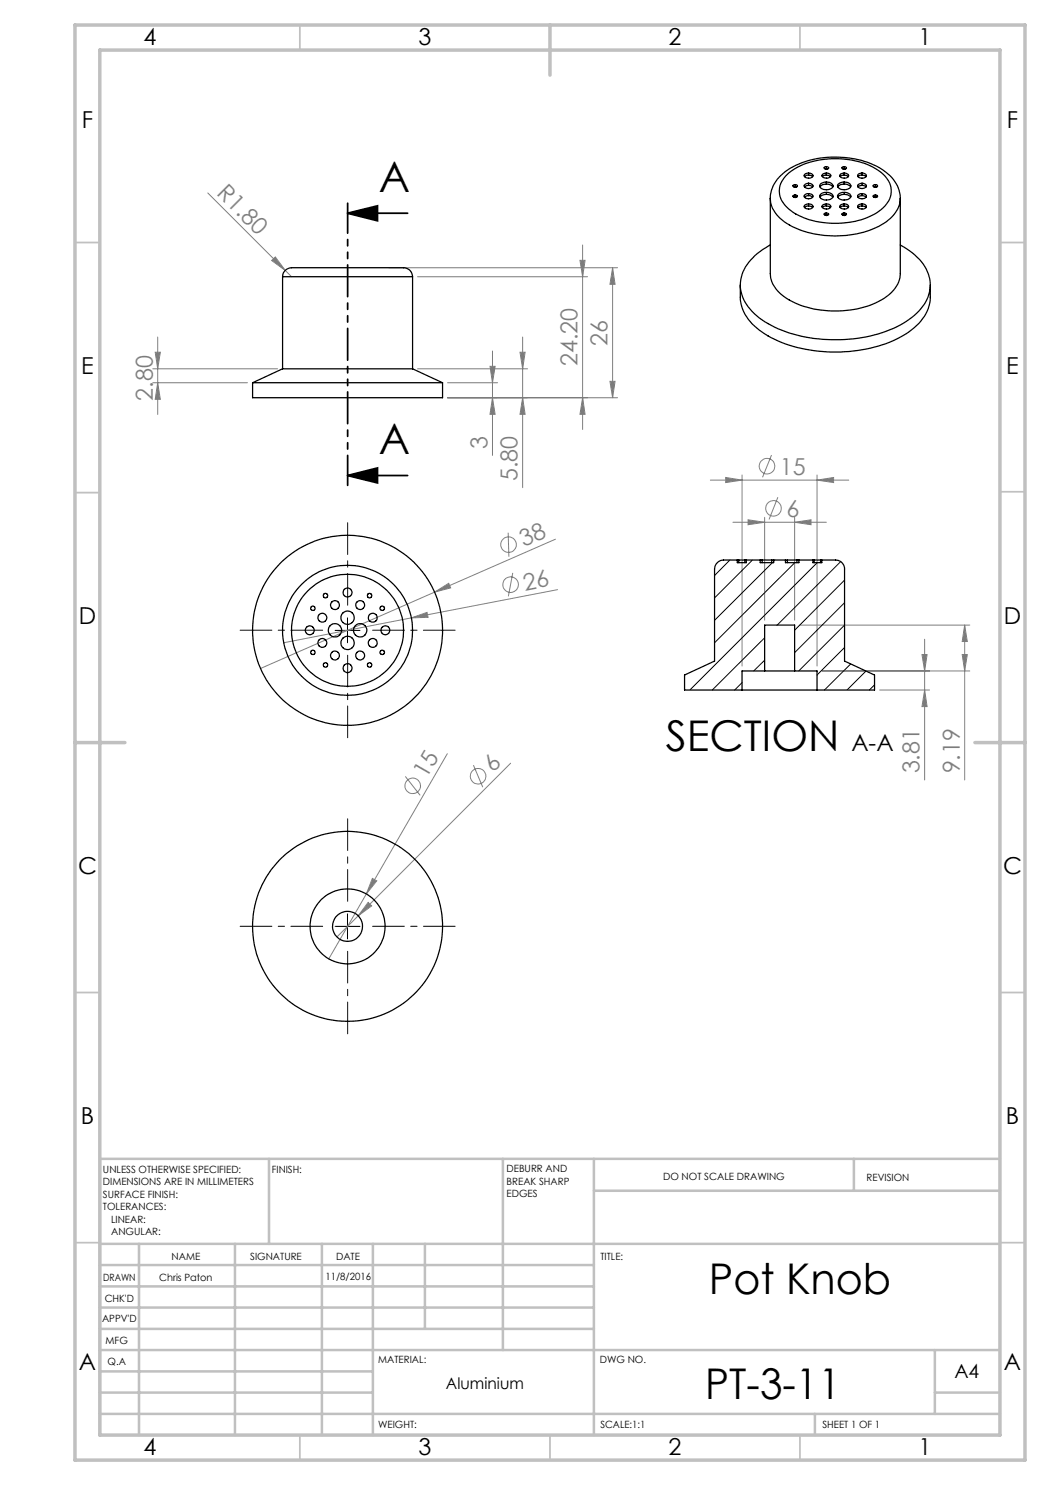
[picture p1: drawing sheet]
<svg xmlns="http://www.w3.org/2000/svg" width="210mm" height="297mm" viewBox="0 0 210 297" stroke-linecap="round" stroke-linejoin="round" font-family="sans-serif">
<g fill="none" stroke="#808080" stroke-width=".2">
<path d="M41.6 38.6l16.7 16.7M54.3 52.1l.8-.7 1.9 2.7zM77.8 53.5h45.7M83.5 55.3h34M116 52.1h1l-.5 3.2zM116.5 49v36.9M122.5 53.5l.5 3.4h-1zM122.5 53.5v26M30.6 76.5h18.9M30.6 73.8h24.9M31 70.4h1.1l-.6 3.4zM31.5 67.4v15.5"/>
<path d="M31.5 76.5l.6 3.4h-1.1zM83.5 73.8h22M89.5 79.5h34M89.5 76.5h10M98 73.3h1l-.5 3.2zM98.5 70.2v20.9M98.5 79.5l.5 3.4h-1zM104 70.4h1l-.5 3.4zM104.5 79.5l.5 3.4h-1zM104.5 67.4v30.1M116.5 79.5l.5 3.4h-1zM122 76.3h1l-.5 3.2z"/>
<path d="M142.1 96h27.7M145.1 95.5l3.3 .5-3.3 .5zM148.4 95v38.2M154.3 91l-1.8 4.5M155.6 99.4l-1.8 4.5M163.4 96l3.3-.5v1zM163.4 95v38.2M86.9 118.4l2.8-1.7 .4 .9zM86.9 118.4l-34.8 15.3M101.6 106.5l.2 4.8M102.6 114.6l-.9 4.7M111.1 107.8l-24.2 10.6"/>
<path d="M111.5 117.9l-29.2 5.7M146.6 104.5h18.7M149.6 104l3.3 .5-3.3 .4zM152.9 103.5v20.5M158.9 104.5l3.3-.5v.9zM158.9 103.5v20.5M82.3 123.6l3.1-1.1 .2 1zM82.3 123.6l-25.5 4.9M159.9 125h34.1M164.4 134.2h29.6M175.9 138h10M184.4 130.9h1l-.5 3.3z"/>
<path d="M184.9 127.8v28.2M184.9 138l.5 3.3h-1zM192.4 130.9h1.1l-.6 3.3zM192.9 125v31M192.9 125l.6 3.3h-1.1zM81.1 155.3l2.9 3.8M89.5 150.7l-16.2 28.1M94.7 153l1.9 4.4M102.1 152.6l-30.5 30.6M73.3 178.8l-7.5 13M74.5 175.7l.9 .5-2.1 2.6zM71.6 183.2l-4.2 4.2"/>
<path d="M73.6 180.5l.7 .7-2.7 2z"/>
<circle cx="153.4" cy="93.2" r="1.55"/>
<circle cx="101.7" cy="108.9" r="1.56"/>
<circle cx="102.1" cy="116.9" r="1.56"/>
<circle cx="154.7" cy="101.7" r="1.56"/>
<circle cx="82.6" cy="157.2" r="1.55"/>
<circle cx="95.6" cy="155.2" r="1.56"/>
</g>
<path d="M69.5 42.6l6-1.4v3zM69.5 42.6h12M69.5 95.1l6-1.5v3zM69.5 95.1h12" fill="none" stroke="#000" stroke-width=".35"/>
<path d="M64.5 126h-16.5M69.5 121v-16.5M69.5 131v16.5M74.5 126h16.5M64.5 185.3h-16.5M69.5 180.3v-16.5M69.5 190.3v16.5M74.5 185.3h16.5" fill="none" stroke="#000" stroke-width=".2" stroke-dasharray="15.2 1.3 1.3 1.3" stroke-dashoffset="8.9"/>
<path d="M67 126.1h5M69.5 123.6v4.9M67 185.3h5M69.5 182.8v5" fill="none" stroke="#000" stroke-width=".2"/>
<path d="M69.5 40.6v56.5" fill="none" stroke="#000" stroke-width=".35" stroke-dasharray="6.3 1.3 1.3 1.3 1.3 1.3" stroke-dashoffset=".4"/>
<g fill="none" stroke="#c0c0c0" stroke-width=".35">
<path d="M60 5v5M160 5v5M15 48.5h5M200 48.5h5M15 98.5h5M200 98.4h5M15 198.5h5M200 198.5h5M15 248.5h5M200 248.5h5M60 287v5M110 287v5"/>
<path d="M160 287v5"/>
</g>
<g fill="none" stroke="#c0c0c0" stroke-width=".5">
<path d="M53.8 231.8v17M100.6 231.8v38.2M118.8 231.8v55.2M118.8 238.2h81.2M170.8 231.8v6.4M200 231.8h-180v55.2M20 248.8h180M20 257.3h98.8M20 253h98.8M27.8 248.8v38.2M47 248.8v38.2M64.4 248.8v38.2"/>
<path d="M74.6 248.8v38.2M85 248.8v17M20 265.8h98.8M20 261.5h98.8M20 278.5h54.6M20 274.3h54.6M20 270h180M187 278.5h13M187 270v12.8M20 282.8h180M163 282.8v4.2"/>
</g>
<path d="M15 5h190v287h-190zM20 10h180v277h-180zM110 5v10M15 148.5h10M195 148.5h10" fill="none" stroke="#c0c0c0" stroke-width=".7"/>
<path d="M69.5 42.6l6-1.4v3zM69.5 95.1l6-1.5v3z" fill="#000"/>
<g fill="#808080">
<path d="M54.3 52.1l.8-.7 1.9 2.7z"/>
<path d="M82.3 123.6l3.1-1.1 .2 1z"/>
<path d="M86.9 118.4l2.8-1.7 .4 .9z"/>
<path d="M73.6 180.5l.7 .7-2.7 2z"/>
<path d="M74.5 175.7l.9 .5-2.1 2.6z"/>
<path d="M145.1 95.5l3.3 .5-3.3 .5zM163.4 96l3.3-.5v1z"/>
<path d="M158.9 104.5l3.3-.5v.9zM149.6 104l3.3 .5-3.3 .4z"/>
<path d="M116.5 79.5l.5 3.4h-1zM116 52.1h1l-.5 3.2zM122 76.3h1l-.5 3.2zM122.5 53.5l.5 3.4h-1z"/>
<path d="M98.5 79.5l.5 3.4h-1zM98 73.3h1l-.5 3.2z"/>
<path d="M104 70.4h1l-.5 3.4zM104.5 79.5l.5 3.4h-1z"/>
<path d="M31 70.4h1.1l-.6 3.4zM31.5 76.5l.6 3.4h-1.1zM184.4 130.9h1l-.5 3.3zM184.9 138l.5 3.3h-1zM192.9 125l.6 3.3h-1.1zM192.4 130.9h1.1l-.6 3.3z"/>
</g>
<g fill="none" stroke="#000" stroke-width=".25">
<path d="M154.1 39.7a7.7 7.7 0 0 1 5-6.6 19.4 19.4 0 0 1 17.2 .7 7.3 7.3 0 0 1 3.8 5.9M154.1 39.7v15a6.5 6.5 0 0 0 3.8 5.3 20.3 20.3 0 0 0 18.8-.3 6.4 6.4 0 0 0 3.4-5v-15M154.1 39.7a6.5 6.5 0 0 0 3.8 5.3 20 20 0 0 0 18.8-.3 6.4 6.4 0 0 0 3.4-5M157.5 34.9a15.5 15.5 0 0 1 12.2-3 11.2 11.2 0 0 1 7.8 4 4.3 4.3 0 0 1-1.2 6 15.9 15.9 0 0 1-12.6 2.5 10.3 10.3 0 0 1-7.3-4.3 4.2 4.2 0 0 1 1.1-5.2zM158.6 37.1a.47 .47 0 0 1 .5-.2 .47 .47 0 0 1 .4 .4 .48 .48 0 0 1-.5 .2 .48 .48 0 0 1-.4-.4zM158.6 39.2a.48 .48 0 0 1 .5-.2 .48 .48 0 0 1 .4 .3 .49 .49 0 0 1-.9-.1zM159 39.4h-.2M159 39.4h.3M159 37.3l-.2 .1M159 37.3l.3 .1M159 36.9v.4M159 39v.4"/>
<path d="M160.9 39a1.14 1.14 0 0 1 1.7 .2 1 1 0 0 1-1.8 0zM160.9 37a1.08 1.08 0 0 1 1.7 .2 1 1 0 0 1-1.8 0zM160.9 35a1.08 1.08 0 0 1 1.7 .1 1.03 1.03 0 0 1-1.8 0zM161.7 39.1l-.8 .3M161.7 39.1l.8 .3M161.7 37.1l-.8 .3M161.7 37.1l.6 .1 .2 .2M161.7 35l-.8 .3M161.7 35l.6 .1 .2 .2M161.7 34.6v.4M161.7 36.7v.4M161.7 38.7v.4"/>
<path d="M164.1 38.9a1.64 1.64 0 0 1 2.5 .3 1.46 1.46 0 0 1-2.2 .6 .58 .58 0 0 1-.3-.9zM164.1 36.8a1.67 1.67 0 0 1 2.5 .4 1.55 1.55 0 0 1-2.7 0zM164.4 35a1.08 1.08 0 0 1 1.8 .1 1.03 1.03 0 0 1-1.8 0zM164.9 33.4l.5-.1 .3 .2a.43 .43 0 0 1-.4 .4 .43 .43 0 0 1-.5-.3zM165.3 38.9l-.8 .1-.5 .4M165.3 38.9l.8 .1 .4 .4M165.3 36.8a1.28 1.28 0 0 0-1.3 .6M165.3 36.8l.8 .2 .4 .4M165.3 35l-.8 .3M165.3 35l.5 .1 .3 .2M165.3 33.7l-.3 .1M165.3 33.7l.2 .1"/>
<path d="M165.3 33.3v.4M165.3 34.6v.4M165.3 36.4v.4M165.3 38.5v.4M167.6 38.9a1.84 1.84 0 0 1 2.5 .1 .77 .77 0 0 1-.9 1 1.21 1.21 0 0 1-1.7-1zM167.6 36.8a1.8 1.8 0 0 1 2.5 .2 .77 .77 0 0 1-.9 .9 1.21 1.21 0 0 1-1.7-.9zM168 35a1.08 1.08 0 0 1 1.7 .1 1.03 1.03 0 0 1-1.7 0zM168.4 33.5a.48 .48 0 0 1 .5-.2 .48 .48 0 0 1 .4 .4 .48 .48 0 0 1-.5 .2 .48 .48 0 0 1-.4-.4zM168.8 38.9l-.7 .1-.5 .4M168.8 38.9l.9 .1 .4 .4M168.8 36.8a1.28 1.28 0 0 0-1.2 .6M168.8 36.8l.9 .2 .4 .4"/>
<path d="M168.8 35l-.8 .3M168.8 35l.6 .1 .3 .2M168.8 33.7l-.2 .1M168.8 33.7l.3 .1M168.8 33.3v.4M168.8 34.6v.4M168.8 36.4v.4M168.8 38.5v.4M171.6 39a1.14 1.14 0 0 1 1.7 .2 1 1 0 0 1-1.8 0zM171.6 37a1.08 1.08 0 0 1 1.7 .2 1 1 0 0 1-1.8 0zM171.6 35a1.08 1.08 0 0 1 1.7 .1 1.03 1.03 0 0 1-1.8 0zM172.4 39.1l-.8 .3"/>
<path d="M172.4 39.1l.8 .3M172.4 37.1l-.8 .3M172.4 37.1l.6 .1 .2 .2M172.4 35l-.8 .3M172.4 35l.6 .1 .2 .2M172.4 34.6v.4M172.4 36.7v.4M172.4 38.7v.4M174.7 37.1a.42 .42 0 0 1 .5-.2 .42 .42 0 0 1 .2 .5h-.6zM174.7 39.1l.4-.1 .4 .1a.41 .41 0 0 1-.4 .4 .41 .41 0 0 1-.4-.3zM175.1 39.4h-.3M175.1 39.4h.2"/>
<path d="M175.1 37.3l-.3 .1M175.1 37.3l.2 .1M175.1 36.9v.4M175.1 39v.4M56.5 55.3a2.17 2.17 0 0 1 2.8-1.8h18.1a13.1 13.1 0 0 1 4.1 .3l.7 .5 .3 1M56.5 55.3h26M56.5 55.3v18.5M82.5 55.3v18.5M148.1 57v2.4a9.2 9.2 0 0 0 4.9 7.4 28.6 28.6 0 0 0 18.6 3.3 21 21 0 0 0 12.2-5.4 7.8 7.8 0 0 0 2.3-5.3v-2.4M154.1 49a11.6 11.6 0 0 0-5.7 5.9 7.4 7.4 0 0 0 2.5 7.9 23.6 23.6 0 0 0 14.5 5.1 26.7 26.7 0 0 0 16.4-4 8.2 8.2 0 0 0 4.1-8.1 10.5 10.5 0 0 0-5.8-6.8M160.9 41.1a1.08 1.08 0 0 1 1.7 .2 1.03 1.03 0 0 1-1.8 0zM161.7 41.2l-.8 .3"/>
<path d="M161.7 41.2l.6 .1 .2 .2M161.7 40.8v.4M164.4 41.1a1.08 1.08 0 0 1 1.8 .2 1.03 1.03 0 0 1-1.8 0zM164.9 42.7l.4-.1 .4 .1a.41 .41 0 0 1-.4 .4 .41 .41 0 0 1-.4-.3zM165.3 43h-.3M165.3 43h.2M165.3 41.2l-.8 .3M165.3 41.2l.5 .1 .3 .2M165.3 40.8v.4M165.3 42.6v.4M168 41.1a1.08 1.08 0 0 1 1.7 .2 1.03 1.03 0 0 1-1.7 0zM168.4 42.8a.49 .49 0 0 1 .9 .1 .49 .49 0 0 1-.9-.1z"/>
<path d="M168.8 43h-.2M168.8 43h.3M168.8 41.2l-.8 .3M168.8 41.2l.6 .1 .3 .2M168.8 40.8v.4M168.8 42.6v.4M171.6 41.1a1.08 1.08 0 0 1 1.7 .2 1.03 1.03 0 0 1-1.8 0zM172.4 41.2l-.8 .3M172.4 41.2l.6 .1 .2 .2M172.4 40.8v.4M50.5 76.5h38M50.5 76.5v3h38v-3"/>
<path d="M56.5 73.8h26M56.5 73.8l-6 2.7M82.5 73.8l6 2.7M147.5 112h-2.8a1.86 1.86 0 0 0-1.8 1.8v18.4l-6 2.8v3h11.5M147.5 112h.2M147.5 112v.5h1.8v-.5M147.7 112h1.3M147.7 112v.5M149 112h.3M149 112v.5M149.3 112h2.7M152 112h.4"/>
<path d="M152 112v.5h2.7v-.5M152.4 112h1.9M152.4 112v.5M154.3 112h.4M154.3 112v.5M154.7 112h2.4M157.1 112h.4M157.1 112v.5h2.7v-.5M157.5 112h1.9M157.5 112v.5M159.4 112h.4M159.4 112v.5"/>
<path d="M159.8 112h2.8M162.6 112h.2M162.6 112v.5h1.8v-.5M162.8 112h1.3M162.8 112v.5M164.1 112h.3M164.1 112v.5M164.4 112h2.7a1.8 1.8 0 0 1 1.8 1.8v18.4l6 2.8v3h-11.5M148.4 138h15M152.9 134.2h6M152.9 134.2h-4.5v3.8M152.9 134.2v-9.2h6v9.2"/>
<path d="M158.9 134.2h4.5v3.8"/>
<circle cx="65.1" cy="119.1" r=".44"/>
<circle cx="69.5" cy="118.5" r=".91"/>
<circle cx="73.9" cy="119.1" r=".44"/>
<circle cx="61.9" cy="126.1" r=".89"/>
<circle cx="62.6" cy="121.7" r=".44"/>
<circle cx="62.6" cy="130.5" r=".43"/>
<circle cx="64.5" cy="123.5" r=".89"/>
<circle cx="64.5" cy="128.6" r=".89"/>
<circle cx="65.1" cy="133" r=".45"/>
<circle cx="67" cy="131.1" r=".89"/>
<circle cx="67" cy="126.1" r="1.34"/>
<circle cx="67" cy="121" r=".89"/>
<circle cx="69.5" cy="126.1" r="11.2"/>
<circle cx="69.5" cy="126.1" r="13"/>
<circle cx="69.5" cy="128.6" r="1.33"/>
<circle cx="69.5" cy="123.5" r="1.33"/>
<circle cx="69.5" cy="126.1" r="19"/>
<circle cx="69.5" cy="133.6" r=".9"/>
<circle cx="72" cy="131.1" r=".89"/>
<circle cx="72" cy="121" r=".89"/>
<circle cx="72" cy="126.1" r="1.34"/>
<circle cx="73.9" cy="133" r=".45"/>
<circle cx="74.5" cy="123.5" r=".89"/>
<circle cx="74.5" cy="128.6" r=".89"/>
<circle cx="76.5" cy="130.5" r=".44"/>
<circle cx="76.5" cy="121.6" r=".44"/>
<circle cx="77.1" cy="126.1" r=".89"/>
<circle cx="69.5" cy="185.3" r="3"/>
<circle cx="69.5" cy="185.3" r="19"/>
<circle cx="69.5" cy="185.3" r="7.5"/>
</g>
<g fill="none" stroke="#000" stroke-width=".2">
<path d="M146 112l-3.1 3.1M150.5 112l-7.6 7.6M154.5 112.5l-11.6 11.6M155 112l-.3 .3M159 112.5l-16.1 16M163.4 112.5l-25.4 25.5M168.1 112.3l-12.7 12.7M168.9 116l-10 10M148.4 136.5l-1.5 1.5M152.9 127.6l-10.4 10.4M152.9 132l-2.2 2.2M168.9 120.5l-10 10"/>
<path d="M168.9 125l-9.2 9.2M168.9 129.5l-5.5 5.5M170.1 132.8l-5.2 5.2M173.2 134.2l-3.8 3.8M174.9 137l-1 1"/>
</g>
<g font-size="8.5">
<text x="75.8" y="38.5">A</text>
<text x="75.8" y="90.9">A</text>
<text x="133.1" y="150.1">SECTION</text>
<text x="141.8" y="258.8">Pot Knob</text>
<text x="141.1" y="279.7">PT-3-11</text>
</g>
<g font-size="4.7">
<text x="28.7" y="9">4</text>
<text x="83.7" y="9">3</text>
<text x="133.7" y="9">2</text>
<text x="183.7" y="9">1</text>
<text x="16.4" y="25.5">F</text>
<text x="201.4" y="25.5">F</text>
<text x="16.2" y="74.8">E</text>
<text x="201.2" y="74.8">E</text>
<text x="15.8" y="124.8">D</text>
<text x="200.8" y="124.8">D</text>
<text x="170.3" y="150.1">A-A</text>
<text x="15.6" y="174.8">C</text>
<text x="200.6" y="174.8">C</text>
<text x="16.2" y="224.8">B</text>
<text x="201.2" y="224.8">B</text>
<text x="15.8" y="274">A</text>
<text x="200.8" y="274">A</text>
<text x="28.7" y="291">4</text>
<text x="83.7" y="291">3</text>
<text x="133.7" y="291">2</text>
<text x="183.7" y="291">1</text>
</g>
<g font-size="4.7" fill="#808080">
<text x="43.2" y="38.8" transform="rotate(45 43.2 38.8)">R1.80</text>
<text x="121.5" y="69.1" transform="rotate(-90 121.5 69.1)">26</text>
<text x="115.5" y="73.3" transform="rotate(-90 115.5 73.3)">24.20</text>
<text x="30.5" y="80.1" transform="rotate(-90 30.5 80.1)">2.80</text>
<text x="97.5" y="89.8" transform="rotate(-90 97.5 89.8)">3</text>
<text x="156" y="94.9">15</text>
<text x="103.5" y="96.2" transform="rotate(-90 103.5 96.2)">5.80</text>
<text x="157.3" y="103.4">6</text>
<text x="104.8" y="109.4" transform="rotate(-24 104.8 109.4)">38</text>
<text x="105" y="118.1" transform="rotate(-11 105 118.1)">26</text>
<text x="85.3" y="155.8" transform="rotate(-60 85.3 155.8)">15</text>
<text x="98.7" y="154.6" transform="rotate(-45 98.7 154.6)">6</text>
<text x="183.9" y="154.7" transform="rotate(-90 183.9 154.7)">3.81</text>
<text x="192" y="154.7" transform="rotate(-90 192 154.7)">9.19</text>
</g>
<text font-size="3.9" x="190.9" y="275.5">A4</text>
<text font-size="3.2" x="89.2" y="277.9">Aluminium</text>
<g font-size="2">
<text x="20.6" y="234.6">UNLESS OTHERWISE SPECIFIED:</text>
<text x="20.6" y="237.1">DIMENSIONS ARE IN MILLIMETERS</text>
<text x="20.6" y="239.6">SURFACE FINISH:</text>
<text x="54.4" y="234.6">FINISH:</text>
<text x="101.3" y="234.5">DEBURR AND</text>
<text x="101.3" y="237">BREAK SHARP</text>
<text x="101.3" y="239.5">EDGES</text>
<text x="132.6" y="236">DO NOT SCALE DRAWING</text>
<text x="173.3" y="236.2">REVISION</text>
<text x="20.6" y="242.1">TOLERANCES:</text>
<text x="22.2" y="244.6">LINEAR:</text>
<text x="22.2" y="247.1">ANGULAR:</text>
<text x="34.3" y="252">NAME</text>
<text x="50" y="251.9">SIGNATURE</text>
<text x="67.2" y="251.9">DATE</text>
<text x="120.1" y="251.9">TITLE:</text>
<text x="20.6" y="256.1">DRAWN</text>
<text x="31.8" y="256.1">Chris Paton</text>
<text x="65.1" y="255.9">11/8/2016</text>
<text x="20.9" y="260.3">CHK'D</text>
<text x="20.4" y="264.4">APPV'D</text>
<text x="21.1" y="268.8">MFG</text>
<text x="21.5" y="273">Q.A</text>
<text x="75.6" y="272.5">MATERIAL:</text>
<text x="120" y="272.5">DWG NO.</text>
<text x="75.6" y="285.5">WEIGHT:</text>
<text x="120.1" y="285.6">SCALE:1:1</text>
<text x="164.5" y="285.6">SHEET 1 OF 1</text>
</g>
</svg>
